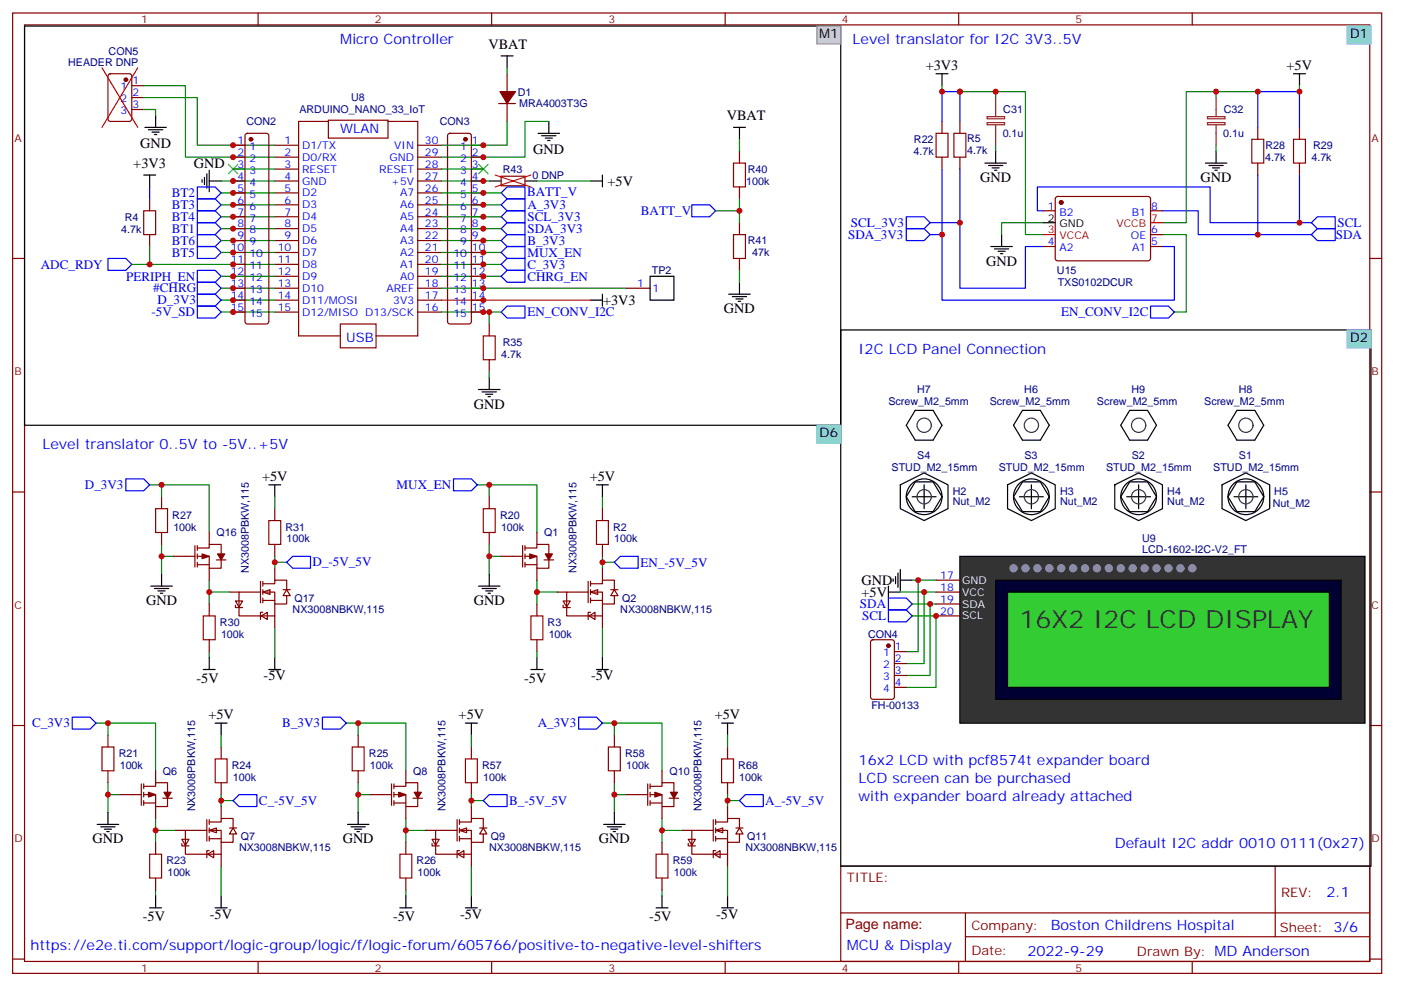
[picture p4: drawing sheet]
<svg xmlns="http://www.w3.org/2000/svg" width="415mm" height="292mm" viewBox="0 0 415 292" stroke-linecap="round" stroke-linejoin="round" font-family="sans-serif">
<g fill="none" stroke="#870000" stroke-width=".35">
<path d="M3.7 3.8h405.4v284.4h-405.4zM7.3 7.4h398.3v277.3h-398.3zM76.4 3.8v3.6M145.6 3.8v3.6M214.7 3.8v3.6M283.8 3.8v3.6M353 3.8v3.6M97.2 35.9h-8.8v63.5h12.4M97.2 35.6h17.7v5.3h-17.7zM114.9 35.9h8.8v63.5h-12.4M278.9 35.9v3.6M284.2 35.9v3.6"/>
<path d="M372.4 37.7v3.5M384.7 37.7v3.5M44.3 58.9v3.5M81.4 57.1h7M81.4 53.6h7M81.4 50.1h7M81.4 46.5h7M81.4 43h7M123.7 57.1h7M123.7 53.6h7M123.7 50.1h7M123.7 46.5h7"/>
<path d="M123.7 43h7M148.4 52.2h7v2.8h-7zM218.9 44.8v3.5M218.9 55.4v3.5M278.9 46.5v3.6M284.2 46.5v3.6M372.4 48.3v3.5M384.7 48.3v3.5M3.7 76.5h3.6M44.3 69.5v3.5M81.4 78.3h7M81.4 74.8h7"/>
<path d="M81.4 71.2h7M81.4 67.7h7M81.4 64.2h7M81.4 60.6h7M123.7 78.3h7M123.7 74.8h7M123.7 71.2h7M123.7 67.7h7M123.7 64.2h7M123.7 60.6h7M218.9 65.9v3.6M218.9 76.5v3.5"/>
<path d="M405.6 76.5h3.5M81.4 88.9h7M81.4 85.3h7M81.4 81.8h7M81.4 92.4h7M100.8 95.9h10.5v7.1h-10.5zM123.7 88.9h7M123.7 85.3h7M123.7 81.8h7M123.7 92.4h7M144.9 95.9v3.5M144.9 106.5v3.5"/>
<path d="M3.7 145.7h3.6M47.8 147.1v3.5M47.8 157.7v3.5M81.4 150.6v3.5M405.6 145.7h3.5M61.9 178.8v3.6M81.4 161.2v3.5M61.9 189.4v3.5M3.7 214.8h3.6M405.6 214.8h3.5M248.9 256.4h156.7v28.3h-156.7zM377.5 256.5l.1 20.8"/>
<path d="M249 270.3h156.4M285.8 277.3h119.6M285.8 270.3v14.1M3.7 284h3.6M76.4 284.7v3.5M145.6 284.7v3.5M214.7 284.7v3.5M283.8 284.7v3.5M353 284.7v3.5M405.6 284h3.5"/>
</g>
<g fill="none" stroke="#000" stroke-width=".35">
<path d="M7.3 7.7h241.6v118.2h-241.6zM148.4 16.5h3.5M150.1 16.5v3.6M159.3 39.5h6.4M162.5 35.9v3.6M217.2 37.7h3.5M218.9 37.7v3.5M277.1 21.8h3.6M278.9 21.8v3.6M383 21.8h3.5M384.7 21.8v3.6M42.5 51.8h3.6"/>
<path d="M44.3 51.8v3.6M59.8 53.2v.7M60.5 52.5v2.1M61.2 51.5v4.2M61.9 53.6h3.6M61.9 50.4v6.4M144.9 53.6h3.5M155.4 53.6h3.6M160.4 40.2h4.2M161.4 40.9h2.1M162.1 41.6h.7M174.8 53.6h3.6"/>
<path d="M178.4 51.8v3.6M174.8 88.9h3.6M178.4 87.1v3.5M215.8 87.1h6.3M216.8 87.8h4.3M217.9 88.5h2.1M218.6 89.2h.7M218.9 83.6v3.5M248.9 97.7h157v158.7h-157zM141.7 115.3h6.3M142.7 116h4.3M143.8 116.7h2.1"/>
<path d="M144.5 117.4h.7M144.9 111.8v3.5M79.6 143.5h3.5M81.4 143.5v3.6M44.7 173.5h6.3M45.7 174.2h4.3M46.8 174.9h2.1M47.5 175.6h.7M47.8 170v3.5M263 175.3h3.6M263 173.5v3.6M264.4 171.4v.7"/>
<path d="M265.1 170.7v2.1M265.9 169.7v4.2M266.6 171.8h3.5M266.6 168.6v6.3M60.2 198.2h3.5M61.9 194.7v3.5M79.6 198.2h3.5M81.4 194.7v3.5"/>
</g>
<g fill="none" stroke="#00f" stroke-width=".35">
<path d="M284.2 27.1h-5.3v8.8M372.4 27.1h12.3v10.6M44.3 55.4v3.5M148.4 57.1l1.7-1.7h5.3v3.5h-5.3zM32 76.5h5.3l1.7 1.8-1.7 1.7h-5.3zM204.8 60.6h5.3l1.8 1.8-1.8 1.8h-5.3zM388.3 65.9l1.7-1.7h5.3v3.5h-5.3zM388.3 69.5l1.7-1.8h5.3v3.5h-5.3zM58.4 90.6h5.3l1.8 1.8-1.8 1.8h-5.3zM58.4 83.6h5.3l1.8 1.7-1.8 1.8h-5.3zM148.4 92.4l1.7-1.8h5.3v3.6h-5.3zM263 177.1h5.3l1.8 1.7-1.8 1.8h-5.3z"/>
<path d="M263 180.6h5.3l1.8 1.8-1.8 1.7h-5.3z"/>
</g>
<path d="M277.1 39.5h3.6v7h-3.6zM282.4 39.5h3.6v7h-3.6zM217.2 48.3h3.5v7.1h-3.5zM370.6 41.2h3.6v7.1h-3.6zM383 41.2h3.5v7.1h-3.5zM42.5 62.4h3.6v7.1h-3.6zM217.2 69.5h3.5v7h-3.5zM143.1 99.4h3.5v7.1h-3.5zM46.1 150.6h3.5v7.1h-3.5zM79.6 154.1h3.5v7.1h-3.5zM60.2 182.4h3.5v7h-3.5z" fill="none" stroke="#a10000" stroke-width=".35"/>
<path d="M146.6 51.8l10.6 3.6M157.2 51.8l-10.6 3.6M130.7 88.9h44.1" fill="none" stroke="#f00" stroke-width=".35"/>
<g fill="none" stroke="#008700" stroke-width=".35">
<path d="M162.5 35.9h-7.1v10.6h-24.7M65.5 53.6h15.9M130.7 53.6h14.2M159 53.6h15.8M218.9 41.2v3.6M218.9 58.9v7M44.3 73v5.3h-5.3M130.7 71.2h17.7M130.7 78.3h17.7M130.7 74.8h17.7M211.9 62.4h7M65.5 85.3h15.9"/>
<path d="M65.5 92.4h15.9M65.5 88.9h15.9M130.7 92.4h17.7M218.9 80v3.6M144.9 110v1.8M44.3 143.5h17.6v14.2M81.4 147.1v3.5M47.8 161.2v3.5h3.6M47.8 164.7v5.3M61.9 171.8v7M81.4 164.7v3.5M81.4 166.5h3.5"/>
<path d="M266.6 175.3h10.5M270.1 171.8h7M270.1 178.8h7M61.9 192.9v1.8M81.4 185.9v8.8M270.1 182.4h7v21.1h-8.8"/>
</g>
<path d="M67.6 48.6l2.8 2.9M70.4 48.6l-2.8 2.9M141.7 48.6l2.8 2.9M144.5 48.6l-2.8 2.9" fill="none" stroke="#3c3" stroke-width=".35"/>
<path d="M284.2 164.7h119.9v49.4h-119.9z" fill="#333" stroke="#000" stroke-width=".35"/>
<path d="M277.1 171.8h7.1M277.1 175.3h7.1M277.1 178.8h7.1M277.1 182.4h7.1" fill="none" stroke="#870000" stroke-width=".35"/>
<path d="M294.8 171.8h102.3v35.2h-102.3z" fill="#003" stroke="#000" stroke-width=".35"/>
<path d="M298.3 175.3h95.3v28.2h-95.3z" fill="#3c3" stroke="#000" stroke-width=".35"/>
<g fill="#999" stroke="#999" stroke-width=".35">
<circle cx="300.1" cy="168.2" r="1.06"/>
<circle cx="303.6" cy="168.2" r="1.06"/>
<circle cx="307.1" cy="168.2" r="1.06"/>
<circle cx="310.7" cy="168.2" r="1.06"/>
<circle cx="314.2" cy="168.2" r="1.06"/>
<circle cx="317.7" cy="168.2" r="1.06"/>
<circle cx="321.2" cy="168.2" r="1.06"/>
<circle cx="324.8" cy="168.2" r="1.06"/>
<circle cx="349.5" cy="168.2" r="1.06"/>
<circle cx="345.9" cy="168.2" r="1.06"/>
<circle cx="342.4" cy="168.2" r="1.06"/>
<circle cx="338.9" cy="168.2" r="1.06"/>
<circle cx="335.4" cy="168.2" r="1.06"/>
<circle cx="331.8" cy="168.2" r="1.06"/>
<circle cx="353" cy="168.2" r="1.06"/>
<circle cx="328.3" cy="168.2" r="1.06"/>
</g>
<g fill="none" stroke="#008700" stroke-width=".35">
<path d="M42.5 28.9h15.9v14.1h23M42.5 25.4h12.4v21.1h26.5M42.5 32.4h3.6v1.8M150.1 35.9v7.1h-19.4M150.1 20.1v1.7M278.9 25.4v1.7M284.2 27.1h19.4v42.4h5.3M294.8 27.1v1.8M360 27.1v1.8M372.4 27.1h-21.2v38.8h-7M384.7 25.4v1.7M65.5 57.1h15.9"/>
<path d="M69 50.1h12.4M130.7 57.1h17.7M130.7 50.1h12.4M294.8 43v1.8M360 43v1.8M44.3 78.3h37.1M65.5 74.8h15.9M65.5 71.2h15.9M65.5 60.6h15.9M65.5 64.2h15.9M65.5 67.7h15.9M130.7 64.2h17.7"/>
<path d="M130.7 67.7h17.7M130.7 60.6h17.7M308.9 65.9h-12.4v3.6M344.2 69.5h7v22.9h-3.5M65.5 81.8h15.9M130.7 81.8h17.7M130.7 85.3h54.7M144.9 92.4v3.5M47.8 143.5v3.6M141.3 143.5h17.7v14.2M144.9 143.5v3.6M178.4 147.1v3.5"/>
<path d="M144.9 161.2v3.5h3.5M144.9 164.7v5.3M159 171.8v7M178.4 166.5h3.5M178.4 164.7v3.5M271.9 171.8v21.1h-3.6M273.6 175.3v21.2h-5.3M275.4 178.8v21.2h-7.1M159 192.9v1.8M178.4 185.9v8.8M28.4 214.1h17.7v14.1M32 214.1v3.5"/>
<path d="M65.5 217.6v3.6M102.5 214.1h17.7v14.1M106 214.1v3.5M139.6 217.6v3.6M178.4 214.1h17.6v14.1M181.9 214.1v3.5M215.4 217.6v3.6M32 231.7v3.6h3.5M32 235.3v5.3M65.5 235.3v3.5M65.5 237h3.5M106 231.7v3.6h3.6"/>
<path d="M106 235.3v5.3M139.6 237h3.5M139.6 235.3v3.5M181.9 231.7v3.6h3.5M181.9 235.3v5.3M215.4 237h3.5M215.4 235.3v3.5M46.1 245.9h6M46.1 242.3v7.1M65.5 256.4v8.9M120.2 245.9h6M120.2 242.3v7.1"/>
<path d="M139.6 256.4v8.9M196 245.9h6M196 242.3v7.1M215.4 256.4v8.9M46.1 263.5v1.8M120.2 263.5v1.8M196 263.5v1.8"/>
</g>
<g fill="none" stroke="#870000" stroke-width=".35">
<path d="M32.2 22l.5-.2h5.6l.7 .5v12.9l-.4 .7h-5.9l-.7-.4v-13zM39 25.4h3.5M39 28.9h3.5M39 32.4h3.5M72.8 39.7l.4-.2h5.7l.5 .2 .2 .5v55l-.2 .5-.5 .2h-5.7l-.5-.2-.2-.5v-55zM132.7 39.7l.5-.2h5.7l.5 .2 .2 .5v55l-.3 .5-.4 .2h-5.7l-.5-.2-.2-.5v-55zM147.7 30.7h4.9M150.1 21.8v5.3M150.1 30.7v5.2M69 43h3.5M69 46.5h3.5M69 50.1h3.5"/>
<path d="M69 53.6h3.5M69 57.1h3.5M139.6 43h3.5M139.6 46.5h3.5M139.6 50.1h3.5M139.6 53.6h3.5M139.6 57.1h3.5M69 60.6h3.5M69 64.2h3.5M69 67.7h3.5M69 71.2h3.5M69 74.8h3.5"/>
<path d="M69 78.3h3.5M139.6 60.6h3.5M139.6 64.2h3.5M139.6 67.7h3.5M139.6 71.2h3.5M139.6 74.8h3.5M139.6 78.3h3.5M69 81.8h3.5M69 85.3h3.5M69 88.9h3.5M69 92.4h3.5M139.6 81.8h3.5"/>
<path d="M139.6 85.3h3.5M139.6 88.9h3.5M139.6 92.4h3.5M185.4 85.3h7.1M144.9 147.1v3.5M144.9 157.7v3.5M178.4 150.6v3.5M159 178.8v3.6M178.4 161.2v3.5M159 189.4v3.5M258 189.6l.4-.2h5.7l.6 .4 .1 16.5-.5 .7h-5.9l-.6-.4-.1-16.5zM264.8 192.9h3.5"/>
<path d="M264.8 196.5h3.5M264.8 200h3.5M32 217.6v3.6M106 217.6v3.6M181.9 217.6v3.6M264.8 203.5h3.5M32 228.2v3.5M65.5 221.2v3.5M65.5 231.7v3.6M106 228.2v3.5M139.6 221.2v3.5M139.6 231.7v3.6"/>
<path d="M181.9 228.2v3.5M215.4 221.2v3.5M215.4 231.7v3.6M46.1 249.4v3.5M46.1 260v3.5M120.2 249.4v3.5M120.2 260v3.5M196 249.4v3.5M196 260v3.5"/>
</g>
<g fill="#870000" stroke="#870000" stroke-width=".35">
<path d="M148 27.1h4.6l-2.5 3.6z"/>
<circle cx="37.3" cy="23.6" r=".53"/>
<circle cx="74.3" cy="41.2" r=".53"/>
<circle cx="137.8" cy="41.2" r=".53"/>
<circle cx="263" cy="191.2" r=".53"/>
</g>
<g fill="none" stroke="#000" stroke-width=".35">
<path d="M42.9 37.7h6.3M44 38.4h4.2M45 39.1h2.1M45.7 39.8h.7M46.1 34.2v3.5M291.6 48.3h6.4M292.7 49h4.2M293.7 49.7h2.1M294.4 50.4h.7M294.8 44.8v3.5M356.9 48.3h6.3M357.9 49h4.3"/>
<path d="M359 49.7h2.1M359.7 50.4h.7M360 44.8v3.5M293.4 73h6.3M294.4 73.7h4.3M295.5 74.4h2.1M296.2 75.1h.7M296.5 69.5v3.5M192.5 81.8h7v7.1h-7zM271 121.5h5.3l2.6 4.4-2.6 4.4h-5.3l-2.7-4.4zM302.7 121.5h5.3l2.7 4.4-2.7 4.4h-5.3l-2.6-4.4zM334.5 121.5h5.3l2.6 4.4-2.6 4.4h-5.3l-2.7-4.4z"/>
<path d="M366.2 121.5h5.3l2.7 4.4-2.7 4.4h-5.3l-2.6-4.4zM176.6 143.5h3.5M178.4 143.5v3.6M266.6 143.5l7-3.5 7.1 3.5v7.1l-7.1 3.5-7-3.5zM270.1 147.1h7M271 142.7h5.3l2.6 4.4-2.6 4.4h-5.3l-2.7-4.4zM273.6 143.5v7.1M298.3 143.5l7.1-3.5 7 3.5v7.1l-7 3.5-7.1-3.5zM301.8 147.1h7.1M302.7 142.7h5.3l2.7 4.4-2.7 4.4h-5.3l-2.6-4.4zM305.4 143.5v7.1M330.1 143.5l7-3.5 7.1 3.5v7.1l-7.1 3.5-7-3.5z"/>
<path d="M333.6 147.1h7M334.5 142.7h5.3l2.6 4.4-2.6 4.4h-5.3l-2.7-4.4zM337.1 143.5v7.1M361.8 143.5l7.1-3.5 7 3.5v7.1l-7 3.5-7.1-3.5zM365.3 147.1h7.1M366.2 142.7h5.3l2.7 4.4-2.7 4.4h-5.3l-2.6-4.4zM368.9 143.5v7.1M141.7 173.5h6.3M142.7 174.2h4.3M143.8 174.9h2.1M144.5 175.6h.7M144.9 170v3.5"/>
<path d="M157.2 198.2h3.5M159 194.7v3.5M176.6 198.2h3.5M178.4 194.7v3.5M63.7 214.1h3.5M65.5 214.1v3.5M137.8 214.1h3.5M139.6 214.1v3.5M213.6 214.1h3.6M215.4 214.1v3.5M28.8 244.1h6.3M29.8 244.8h4.3"/>
<path d="M30.9 245.5h2.1M31.6 246.2h.7M32 240.6v3.5M102.9 244.1h6.3M103.9 244.8h4.3M105 245.5h2.1M105.7 246.2h.7M106 240.6v3.5M178.7 244.1h6.4M179.8 244.8h4.2M180.8 245.5h2.2M181.5 246.2h.7"/>
<path d="M181.9 240.6v3.5M44.3 268.8h3.5M46.1 265.3v3.5M63.7 268.8h3.5M65.5 265.3v3.5M118.4 268.8h3.5M120.2 265.3v3.5M137.8 268.8h3.5M139.6 265.3v3.5M194.2 268.8h3.6M196 265.3v3.5M213.6 268.8h3.6"/>
<path d="M215.4 265.3v3.5"/>
<circle cx="273.6" cy="147.1" r="5.3"/>
<circle cx="305.4" cy="147.1" r="5.3"/>
<circle cx="337.1" cy="147.1" r="5.3"/>
<circle cx="368.9" cy="147.1" r="5.3"/>
</g>
<g fill="none" stroke="#00f" stroke-width=".35">
<path d="M284.2 27.1v8.8M372.4 27.1v10.6M58.4 58.9h5.3l1.8 1.7-1.8 1.8h-5.3zM58.4 55.4h5.3l1.8 1.7-1.8 1.8h-5.3zM278.9 50.1v38.8h68.8v-15.9h-3.5M284.2 50.1v15.8M372.4 51.8v17.7M384.7 51.8v14.1M58.4 69.5h5.3l1.8 1.7-1.8 1.8h-5.3zM58.4 73h5.3l1.8 1.8-1.8 1.7h-5.3zM58.4 62.4h5.3l1.8 1.8-1.8 1.7h-5.3zM58.4 65.9h5.3l1.8 1.8-1.8 1.8h-5.3z"/>
<path d="M148.4 64.2l1.7-1.8h5.3v3.5h-5.3zM148.4 67.7l1.7-1.8h5.3v3.6h-5.3zM268.3 64.2h5.3l1.8 1.7-1.8 1.8h-5.3zM268.3 67.7h5.3l1.8 1.8-1.8 1.7h-5.3zM275.4 65.9h8.8v19.4h19.4v-12.3h5.3M275.4 69.5h3.5M308.9 62.4h-1.8v-7h51.2v10.5h30M344.2 62.4h10.6v7.1h33.5M58.4 80h5.3l1.8 1.8-1.8 1.8h-5.3zM148.4 81.8l1.7-1.8h5.3v3.6h-5.3zM340.6 90.6h5.3l1.8 1.8-1.8 1.8h-5.3z"/>
</g>
<path d="M30.2 20.1l10.6 17.6M40.8 20.1l-10.6 17.6" fill="none" stroke="#f00" stroke-width=".35"/>
<g fill="none" stroke="#333642" stroke-width=".35">
<circle cx="273.6" cy="125.9" r="2.12"/>
<circle cx="305.4" cy="125.9" r="2.12"/>
<circle cx="337.1" cy="125.9" r="2.12"/>
<circle cx="368.9" cy="125.9" r="2.12"/>
<circle cx="273.6" cy="147.1" r="2.12"/>
<circle cx="305.4" cy="147.1" r="2.12"/>
<circle cx="337.1" cy="147.1" r="2.12"/>
<circle cx="368.9" cy="147.1" r="2.12"/>
</g>
<path d="M292.2 36.3h5.2v.6h-5.2zM292.2 34.5h5.2v.7h-5.2zM294.8 28.9v5.6M294.8 37v6M357.5 36.3h5.2v.6h-5.2zM357.5 34.5h5.2v.7h-5.2zM360 28.9v5.6M360 37v6" fill="none" stroke="#8c2424" stroke-width=".35"/>
<path d="M143.1 150.6h3.5v7.1h-3.5zM176.6 154.1h3.5v7.1h-3.5zM157.2 182.4h3.5v7h-3.5zM30.2 221.2h3.5v7h-3.5zM63.7 224.7h3.5v7h-3.5zM104.3 221.2h3.5v7h-3.5zM137.8 224.7h3.5v7h-3.5zM180.1 221.2h3.6v7h-3.6zM213.6 224.7h3.6v7h-3.6zM44.3 252.9h3.5v7.1h-3.5zM118.4 252.9h3.5v7.1h-3.5zM194.2 252.9h3.6v7.1h-3.6z" fill="none" stroke="#a10000" stroke-width=".35"/>
<path d="M241.9 125.9h7v5.3h-7z" fill="#6cf" stroke="#6cf" stroke-width=".35"/>
<path d="M241.9 7.7h7v5.3h-7z" fill="#ccc" stroke="#999" stroke-width=".35"/>
<g fill="#6cf" stroke="#6cf" stroke-width=".35">
<path d="M398.9 7.7h7v5.3h-7z"/>
<path d="M398.9 97.7h7v5.3h-7z"/>
</g>
<g fill="#870000" stroke="#870000" stroke-width=".35">
<path d="M59.8 164l2.1 .7-2.1 .7z"/>
<path d="M64.4 164h2.1l-1 1.8z"/>
</g>
<path d="M61.9 157.7v3.5M51.4 164.7h6.3M57.7 161.5v6.4M58.4 162.2h3.5v-1h3.6v2.8M58.4 164.7h3.5v3.5h3.6v-2.4M58.4 167.2h3.5M58.4 161.5v1.4M58.4 164v1.4M58.4 166.5v1.4M61.9 168.2v3.6M64.1 165.8h2.8" fill="none" stroke="#870000" stroke-width=".35"/>
<path d="M77.8 175.3l2.1-.7v1.4z" fill="#fff" stroke="#870000" stroke-width=".35"/>
<g fill="none" stroke="#870000" stroke-width=".35">
<path d="M159 157.7v3.5M67.9 175.3h2.9M69.7 177.9h2.1l-1 1.8zM69.7 179.2v.7h2.1M77.1 175.3h-6.3v7.1h10.6M77.1 172.1v6.4M77.8 172.8h3.6v-1h3.5v2.8M77.8 175.3h3.6v3.5h3.5v-2.4M77.8 177.8h3.6M77.8 172.1v1.4M77.8 174.6v1.4M77.8 177.1v1.4"/>
<path d="M81.4 168.2v3.6M81.4 178.8v7.1M83.8 174.6h2.1M84.9 174.6l1 1.8h-2.1zM148.4 164.7h6.3M154.7 161.5v6.4M155.4 162.2h3.6v-1h3.5v2.8M155.4 164.7h3.6v3.5h3.5v-2.4M155.4 167.2h3.6M155.4 161.5v1.4M155.4 164v1.4M155.4 166.5v1.4"/>
<path d="M159 168.2v3.6M161.1 165.8h2.8M77.4 182.4l1.7-1.1v2.1zM77.8 181.3h-.7v2.1"/>
</g>
<path d="M61.9 175.3h6" fill="none" stroke="#008700" stroke-width=".35"/>
<g fill="#870000" stroke="#870000" stroke-width=".35">
<path d="M156.8 164l2.2 .7-2.2 .7z"/>
<path d="M161.4 164h2.1l-1 1.8z"/>
</g>
<path d="M174.8 175.3l2.2-.7v1.4z" fill="#fff" stroke="#870000" stroke-width=".35"/>
<g fill="none" stroke="#870000" stroke-width=".35">
<path d="M165 175.3h2.8M166.7 177.9h2.1l-1 1.8zM166.7 179.2v.7h2.1M174.1 175.3h-6.3v7.1h10.6M174.1 172.1v6.4M174.8 172.8h3.6v-1h3.5v2.8M174.8 175.3h3.6v3.5h3.5v-2.4M174.8 177.8h3.6M174.8 172.1v1.4M174.8 174.6v1.4M174.8 177.1v1.4M178.4 168.2v3.6"/>
<path d="M178.4 178.8v7.1M180.8 174.6h2.2M181.9 174.6l1.1 1.8h-2.2zM174.4 182.4l1.8-1.1v2.1zM174.8 181.3h-.7v2.1M35.5 235.3h6.3M41.8 232.1v6.3M42.5 232.8h3.6v-1.1h3.5v2.9M42.5 235.3h3.6v3.5h3.5v-2.5M42.5 237.7h3.6M42.5 232.1v1.4M42.5 234.6v1.4"/>
<path d="M42.5 237v1.4M46.1 228.2v3.5M46.1 238.8v3.5M48.2 236.3h2.8"/>
</g>
<g fill="#870000" stroke="#870000" stroke-width=".35">
<path d="M44 234.6l2.1 .7-2.1 .7z"/>
<path d="M48.5 234.6h2.2l-1.1 1.7z"/>
</g>
<path d="M61.9 245.9l2.2-.8v1.5z" fill="#fff" stroke="#870000" stroke-width=".35"/>
<g fill="none" stroke="#870000" stroke-width=".35">
<path d="M65.5 238.8v3.5M109.6 235.3h6.3M115.9 232.1v6.3M116.6 232.8h3.6v-1.1h3.5v2.9M116.6 235.3h3.6v3.5h3.5v-2.5M116.6 237.7h3.6M116.6 232.1v1.4M116.6 234.6v1.4M116.6 237v1.4M120.2 228.2v3.5M120.2 238.8v3.5M122.3 236.3h2.8"/>
<path d="M52.1 245.9h2.8M53.8 248.5h2.2l-1.1 1.8zM53.8 249.7v.7h2.2M61.2 245.9h-6.3v7h10.6M61.2 242.7v6.3M61.5 252.9l1.8-1.1v2.2zM61.9 243.4h3.6v-1.1h3.5v2.8M61.9 245.9h3.6v3.5h3.5v-2.5M61.9 251.8h-.7v2.2M61.9 248.3h3.6M61.9 242.7v1.4M61.9 245.1v1.5"/>
<path d="M61.9 247.6v1.4M65.5 249.4v7M67.9 245.1h2.2M69 245.1l1.1 1.8h-2.2z"/>
</g>
<g fill="#870000" stroke="#870000" stroke-width=".35">
<path d="M118 234.6l2.2 .7-2.2 .7z"/>
<path d="M122.6 234.6h2.1l-1 1.7z"/>
</g>
<path d="M136 245.9l2.1-.8v1.5z" fill="#fff" stroke="#870000" stroke-width=".35"/>
<g fill="none" stroke="#870000" stroke-width=".35">
<path d="M139.6 238.8v3.5M185.4 235.3h6.4M191.8 232.1v6.3M192.5 232.8h3.5v-1.1h3.5v2.9M192.5 235.3h3.5v3.5h3.5v-2.5M192.5 237.7h3.5M192.5 232.1v1.4M192.5 234.6v1.4M192.5 237v1.4M196 228.2v3.5M196 238.8v3.5M198.1 236.3h2.8"/>
<path d="M126.2 245.9h2.8M127.9 248.5h2.1l-1 1.8zM127.9 249.7v.7h2.1M135.3 245.9h-6.3v7h10.6M135.3 242.7v6.3M135.6 252.9l1.8-1.1v2.2zM136 243.4h3.6v-1.1h3.5v2.8M136 245.9h3.6v3.5h3.5v-2.5M136 251.8h-.7v2.2M136 248.3h3.6M136 242.7v1.4M136 245.1v1.5"/>
<path d="M136 247.6v1.4M139.6 249.4v7M142 245.1h2.1M143.1 245.1l1 1.8h-2.1z"/>
</g>
<g fill="#870000" stroke="#870000" stroke-width=".35">
<path d="M193.9 234.6l2.1 .7-2.1 .7z"/>
<path d="M198.5 234.6h2.1l-1.1 1.7z"/>
</g>
<path d="M211.9 245.9l2.1-.8v1.5z" fill="#fff" stroke="#870000" stroke-width=".35"/>
<g fill="none" stroke="#870000" stroke-width=".35">
<path d="M312.7 58.4l.4-.2h27.1l.4 .7v17.9l-.7 .4h-27l-.5-.7v-17.6zM308.9 62.4h3.5M308.9 73h3.5M340.6 62.4h3.6M340.6 73h3.6M340.6 69.5h3.6M215.4 238.8v3.5M202 245.9h2.8M203.8 248.5h2.1l-1.1 1.8zM203.8 249.7v.7h2.1M211.2 245.9h-6.4v7h10.6M211.2 242.7v6.3"/>
<path d="M211.4 252.9l1.8-1.1v2.2zM211.9 243.4h3.5v-1.1h3.5v2.8M211.9 245.9h3.5v3.5h3.5v-2.5M211.9 251.8h-.7v2.2M211.9 248.3h3.5M211.9 242.7v1.4M211.9 245.1v1.5M211.9 247.6v1.4M215.4 249.4v7M217.9 245.1h2.1M218.9 245.1l1.1 1.8h-2.1z"/>
</g>
<path d="M159 175.3h6" fill="none" stroke="#008700" stroke-width=".35"/>
<circle cx="314.2" cy="59.9" r=".53" fill="#870000" stroke="#870000" stroke-width=".35"/>
<path d="M308.9 65.9h3.5" fill="none" stroke="#000" stroke-width=".35"/>
<path d="M308.9 69.5h3.5M340.6 65.9h3.6" fill="none" stroke="#f00" stroke-width=".35"/>
<g fill="none" stroke="#00f" stroke-width=".35">
<path d="M148.4 60.6l1.7-1.7h5.3v3.5h-5.3zM148.4 78.3l1.7-1.8h5.3v3.5h-5.3zM148.4 71.2l1.7-1.7h5.3v3.5h-5.3zM148.4 74.8l1.7-1.8h5.3v3.5h-5.3zM58.4 87.1h5.3l1.8 1.8-1.8 1.7h-5.3zM37.3 141.8h5.2l1.8 1.7-1.8 1.8h-5.2zM134.3 141.8h5.3l1.7 1.7-1.7 1.8h-5.3zM86.6 164.7h5.3v3.5h-5.3l-1.7-1.7zM181.9 166.5l1.8-1.8h5.2v3.5h-5.2zM21.4 212.3h5.3l1.7 1.8-1.7 1.8h-5.3zM95.5 212.3h5.3l1.7 1.8-1.7 1.8h-5.3zM171.3 212.3h5.3l1.8 1.8-1.8 1.8h-5.3z"/>
<path d="M69 237l1.8-1.7h5.3v3.5h-5.3zM143.1 237l1.8-1.7h5.2v3.5h-5.2zM218.9 237l1.8-1.7h5.3v3.5h-5.3z"/>
</g>
<g fill="#c00">
<circle cx="218.9" cy="62.4" r=".88"/>
<circle cx="81.4" cy="166.5" r=".88"/>
<circle cx="271.9" cy="171.8" r=".88"/>
<circle cx="273.6" cy="175.3" r=".88"/>
<circle cx="275.4" cy="178.8" r=".88"/>
<circle cx="277.1" cy="182.4" r=".88"/>
<circle cx="144.9" cy="92.4" r=".88"/>
<circle cx="44.3" cy="78.3" r=".88"/>
<circle cx="143.1" cy="46.5" r=".88"/>
<circle cx="143.1" cy="53.6" r=".88"/>
<circle cx="143.1" cy="60.6" r=".88"/>
<circle cx="143.1" cy="64.2" r=".88"/>
<circle cx="143.1" cy="67.7" r=".88"/>
<circle cx="143.1" cy="71.2" r=".88"/>
<circle cx="143.1" cy="74.8" r=".88"/>
<circle cx="143.1" cy="78.3" r=".88"/>
<circle cx="143.1" cy="81.8" r=".88"/>
<circle cx="143.1" cy="88.9" r=".88"/>
<circle cx="143.1" cy="92.4" r=".88"/>
<circle cx="69" cy="43" r=".88"/>
<circle cx="69" cy="46.5" r=".88"/>
<circle cx="69" cy="53.6" r=".88"/>
<circle cx="69" cy="57.1" r=".88"/>
<circle cx="69" cy="60.6" r=".88"/>
<circle cx="69" cy="64.2" r=".88"/>
<circle cx="69" cy="67.7" r=".88"/>
<circle cx="69" cy="71.2" r=".88"/>
<circle cx="69" cy="74.8" r=".88"/>
<circle cx="69" cy="78.3" r=".88"/>
<circle cx="69" cy="85.3" r=".88"/>
<circle cx="69" cy="88.9" r=".88"/>
<circle cx="69" cy="92.4" r=".88"/>
<circle cx="143.1" cy="57.1" r=".88"/>
<circle cx="47.8" cy="164.7" r=".88"/>
<circle cx="47.8" cy="143.5" r=".88"/>
<circle cx="144.9" cy="143.5" r=".88"/>
<circle cx="144.9" cy="164.7" r=".88"/>
<circle cx="178.4" cy="166.5" r=".88"/>
<circle cx="46.1" cy="245.9" r=".88"/>
<circle cx="65.5" cy="237" r=".88"/>
<circle cx="32" cy="235.3" r=".88"/>
<circle cx="32" cy="214.1" r=".88"/>
<circle cx="120.2" cy="245.9" r=".88"/>
<circle cx="139.6" cy="237" r=".88"/>
<circle cx="106" cy="235.3" r=".88"/>
<circle cx="106" cy="214.1" r=".88"/>
<circle cx="196" cy="245.9" r=".88"/>
<circle cx="215.4" cy="237" r=".88"/>
<circle cx="181.9" cy="235.3" r=".88"/>
<circle cx="181.9" cy="214.1" r=".88"/>
<circle cx="372.4" cy="27.1" r=".88"/>
<circle cx="143.1" cy="85.3" r=".88"/>
<circle cx="69" cy="81.8" r=".88"/>
<circle cx="284.2" cy="27.1" r=".88"/>
<circle cx="294.8" cy="27.1" r=".88"/>
<circle cx="360" cy="27.1" r=".88"/>
<circle cx="384.7" cy="27.1" r=".88"/>
<circle cx="143.1" cy="43" r=".88"/>
<circle cx="61.9" cy="175.3" r=".88"/>
<circle cx="159" cy="175.3" r=".88"/>
<circle cx="284.2" cy="65.9" r=".88"/>
<circle cx="384.7" cy="65.9" r=".88"/>
<circle cx="372.4" cy="69.5" r=".88"/>
<circle cx="278.9" cy="27.1" r=".88"/>
<circle cx="278.9" cy="69.5" r=".88"/>
</g>
<text font-size="7.4" fill="#333" x="301.8" y="185.9">16X2 I2C LCD DISPLAY</text>
<g font-size="4.2" fill="#00f">
<text x="100.8" y="13">Micro Controller</text>
<text x="252.4" y="13">Level translator for I2C 3V3..5V</text>
<text x="254.2" y="104.7">I2C LCD Panel Connection</text>
<text x="12.6" y="133">Level translator 0..5V to -5V..+5V</text>
<text x="254.2" y="226.4">16x2 LCD with pcf8574t expander board</text>
<text x="254.2" y="231.7">LCD screen can be purchased</text>
<text x="254.2" y="237">with expander board already attached</text>
<text x="330.1" y="251.1">Default I2C addr 0010 0111(0x27)</text>
<text x="392.7" y="265.7">2.1</text>
<text x="311.1" y="275.3">Boston Childrens Hospital</text>
<text x="9" y="281.1">https://e2e.ti.com/support/logic-group/logic/f/logic-forum/605766/positive-to-negative-level-shifters</text>
<text x="250.7" y="281.1">MCU &amp; Display</text>
<text x="304.2" y="283.1">2022-9-29</text>
</g>
<g font-size="4.2">
<text x="144.6" y="14.4">VBAT</text>
<text x="274.1" y="20.8">+3V3</text>
<text x="380.9" y="20.8">+5V</text>
<text x="215.2" y="35.6">VBAT</text>
<text x="41.5" y="43.8">GND</text>
<text x="157.9" y="45.5">GND</text>
<text x="39.5" y="49.7">+3V3</text>
<text x="57.4" y="49.7">GND</text>
<text x="290.2" y="53.9">GND</text>
<text x="355.5" y="53.9">GND</text>
<text x="179.9" y="55">+5V</text>
<text x="292" y="78.6">GND</text>
<text x="178.5" y="90.3">+3V3</text>
<text x="214.3" y="92.7">GND</text>
<text x="140.3" y="121">GND</text>
<text x="77.6" y="142.4">+5V</text>
<text x="174.6" y="142.4">+5V</text>
<text x="255.1" y="173.2">GND</text>
<text x="43.3" y="179.2">GND</text>
<text x="140.3" y="179.2">GND</text>
<text x="255.1" y="176.7">+5V</text>
<text x="58.2" y="202.2">-5V</text>
<text x="78.1" y="201.4">-5V</text>
<text x="155.2" y="202.2">-5V</text>
<text x="175" y="201.4">-5V</text>
<text x="61.7" y="212.9">+5V</text>
<text x="135.8" y="212.9">+5V</text>
<text x="211.6" y="212.9">+5V</text>
<text x="27.4" y="249.7">GND</text>
<text x="101.5" y="249.7">GND</text>
<text x="177.3" y="249.7">GND</text>
<text x="42.3" y="272.7">-5V</text>
<text x="62.1" y="272">-5V</text>
<text x="116.4" y="272.7">-5V</text>
<text x="136.2" y="272">-5V</text>
<text x="192.2" y="272.7">-5V</text>
<text x="212.1" y="272">-5V</text>
</g>
<text font-size="4.2" fill="#900" x="250.3" y="275.1">Page name:</text>
<g font-size="3.9">
<text x="242.5" y="11.3">M1</text>
<text x="399.7" y="11.3">D1</text>
<text x="399.7" y="101.2">D2</text>
<text x="242.7" y="129.4">D6</text>
</g>
<g font-size="3.9" fill="#00f">
<text x="100.8" y="39.5">WLAN</text>
<text x="50.8" y="58.4">BT2</text>
<text x="156.1" y="58.2">BATT_V</text>
<text x="50.8" y="65.4">BT4</text>
<text x="50.8" y="61.9">BT3</text>
<text x="156.1" y="65.4">SCL_3V3</text>
<text x="156.2" y="61.9">A_3V3</text>
<text x="189.8" y="63.6">BATT_V</text>
<text x="50.8" y="69">BT1</text>
<text x="156.1" y="69">SDA_3V3</text>
<text x="251.1" y="70.7">SDA_3V3</text>
<text x="251.9" y="67.2">SCL_3V3</text>
<text x="395.5" y="70.8">SDA</text>
<text x="396" y="67.1">SCL</text>
<text x="50.8" y="72.5">BT6</text>
<text x="50.8" y="76">BT5</text>
<text x="156.1" y="76">MUX_EN</text>
<text x="156.2" y="72.5">B_3V3</text>
<text x="12.1" y="79.6">ADC_RDY</text>
<text x="37.3" y="83.1">PERIPH_EN</text>
<text x="156.1" y="83.1">CHRG_EN</text>
<text x="156.2" y="79.5">C_3V3</text>
<text x="45.4" y="86.6">#CHRG</text>
<text x="44.8" y="93.7">-5V_SD</text>
<text x="46.6" y="90.1">D_3V3</text>
<text x="156.1" y="93.7">EN_CONV_I2C</text>
<text x="314.2" y="93.6">EN_CONV_I2C</text>
<text x="102.5" y="101.2">USB</text>
<text x="25.1" y="144.8">D_3V3</text>
<text x="117.4" y="144.8">MUX_EN</text>
<text x="92.5" y="167.7">D_-5V_5V</text>
<text x="189.7" y="167.7">EN_-5V_5V</text>
<text x="254.6" y="180">SDA</text>
<text x="255.3" y="183.6">SCL</text>
<text x="9.5" y="215.4">C_3V3</text>
<text x="83.6" y="215.4">B_3V3</text>
<text x="159.2" y="215.3">A_3V3</text>
<text x="76.7" y="238.2">C_-5V_5V</text>
<text x="150.7" y="238.2">B_-5V_5V</text>
<text x="226.6" y="238.3">A_-5V_5V</text>
</g>
<g font-size="3.9" fill="#800">
<text x="250.7" y="261">TITLE:</text>
<text x="379.3" y="265.7">REV:</text>
<text x="287.6" y="275.2">Company:</text>
<text x="379" y="275.8">Sheet: 3/6</text>
<text x="287.6" y="282.9">Date:</text>
<text x="336.6" y="283">Drawn By: MD Anderson</text>
</g>
<g font-size="3.2" fill="#800">
<text x="41.8" y="6.8">1</text>
<text x="111" y="6.8">2</text>
<text x="180.1" y="6.8">3</text>
<text x="249.3" y="6.8">4</text>
<text x="318.4" y="6.8">5</text>
<text x="4.3" y="41.9">A</text>
<text x="406.1" y="41.9">A</text>
<text x="4.3" y="111.1">B</text>
<text x="406.1" y="111.1">B</text>
<text x="4.3" y="180.2">C</text>
<text x="406.1" y="180.2">C</text>
<text x="4.3" y="249.4">D</text>
<text x="406.1" y="249.4">D</text>
<text x="41.8" y="287.7">1</text>
<text x="111" y="287.7">2</text>
<text x="180.1" y="287.7">3</text>
<text x="249.3" y="287.7">4</text>
<text x="318.4" y="287.7">5</text>
</g>
<g font-size="3.2" fill="#000080">
<text x="32.2" y="16.3">CON5</text>
<text x="20.2" y="19.4">HEADER DNP</text>
<text x="153.3" y="28.3">D1</text>
<text x="88.6" y="33.6">ARDUINO_NANO_33_IoT</text>
<text x="103.9" y="30">U8</text>
<text x="153.7" y="31.8">MRA4003T3G</text>
<text x="297.1" y="33.5">C31</text>
<text x="362.3" y="33.5">C32</text>
<text x="73" y="37.1">CON2</text>
<text x="130.2" y="37.1">CON3</text>
<text x="296.9" y="40.6">0.1u</text>
<text x="362.1" y="40.6">0.1u</text>
<text x="270.5" y="45.9">4.7k</text>
<text x="270.6" y="42.4">R22</text>
<text x="286.3" y="42">R5</text>
<text x="286.4" y="45.6">4.7k</text>
<text x="374.6" y="47.6">4.7k</text>
<text x="374.7" y="44.1">R28</text>
<text x="388.3" y="47.7">4.7k</text>
<text x="388.8" y="44.2">R29</text>
<text x="148.9" y="51.2">R43</text>
<text x="157.6" y="52.9">0 DNP</text>
<text x="221.4" y="51.2">R40</text>
<text x="220.9" y="54.7">100k</text>
<text x="36.9" y="65.3">R4</text>
<text x="35.9" y="68.9">4.7k</text>
<text x="221.4" y="72.4">R41</text>
<text x="222.7" y="75.9">47k</text>
<text x="193" y="81.2">TP2</text>
<text x="312.9" y="81.2">U15</text>
<text x="313.1" y="84.7">TXS0102DCUR</text>
<text x="148.4" y="105.9">4.7k</text>
<text x="148.9" y="102.4">R35</text>
<text x="271.5" y="116.5">H7</text>
<text x="303.3" y="116.5">H6</text>
<text x="324.8" y="119.9">Screw_M2_5mm</text>
<text x="335" y="116.5">H9</text>
<text x="356.5" y="119.9">Screw_M2_5mm</text>
<text x="366.8" y="116.5">H8</text>
<text x="263" y="120">Screw_M2_5mm</text>
<text x="293" y="120">Screw_M2_5mm</text>
<text x="271.6" y="136">S4</text>
<text x="303.3" y="136">S3</text>
<text x="335.1" y="136">S2</text>
<text x="366.8" y="136">S1</text>
<text x="264" y="139.4">STUD_M2_15mm</text>
<text x="295.7" y="139.4">STUD_M2_15mm</text>
<text x="327.5" y="139.4">STUD_M2_15mm</text>
<text x="359.2" y="139.4">STUD_M2_15mm</text>
<text x="282.1" y="149.6">Nut_M2</text>
<text x="282.1" y="146.5">H2</text>
<text x="313.8" y="149.6">Nut_M2</text>
<text x="313.8" y="146.5">H3</text>
<text x="345.6" y="149.6">Nut_M2</text>
<text x="345.6" y="146.5">H4</text>
<text x="376.8" y="150">Nut_M2</text>
<text x="377.3" y="146.5">H5</text>
<text x="51" y="153.5">R27</text>
<text x="148" y="153.5">R20</text>
<text x="51.3" y="157.1">100k</text>
<text x="64.1" y="158.8">Q16</text>
<text x="84.5" y="157.1">R31</text>
<text x="84.8" y="160.6">100k</text>
<text x="148.3" y="157.1">100k</text>
<text x="161.1" y="158.8">Q1</text>
<text x="181.6" y="157.1">R2</text>
<text x="181.8" y="160.6">100k</text>
<text x="338.2" y="160.5">U9</text>
<text x="338.2" y="163.7">LCD-1602-I2C-V2_FT</text>
<text x="73.6" y="169.7" transform="rotate(-90 73.6 169.7)">NX3008PBKW,115</text>
<text x="170.7" y="169.7" transform="rotate(-90 170.7 169.7)">NX3008PBKW,115</text>
<text x="87.1" y="178.2">Q17</text>
<text x="184.2" y="178.2">Q2</text>
<text x="65.1" y="185.3">R30</text>
<text x="86.6" y="181.4">NX3008NBKW,115</text>
<text x="162.1" y="185.3">R3</text>
<text x="183.7" y="181.4">NX3008NBKW,115</text>
<text x="65.4" y="188.8">100k</text>
<text x="162.4" y="188.8">100k</text>
<text x="257" y="188.8">CON4</text>
<text x="258" y="210">FH-00133</text>
<text x="35.1" y="224.1">R21</text>
<text x="35.4" y="227.6">100k</text>
<text x="68.7" y="227.6">R24</text>
<text x="109.2" y="224.1">R25</text>
<text x="109.5" y="227.6">100k</text>
<text x="142.7" y="227.6">R57</text>
<text x="185.1" y="224.1">R58</text>
<text x="185.4" y="227.6">100k</text>
<text x="218.6" y="227.6">R68</text>
<text x="48.3" y="229.3">Q6</text>
<text x="69" y="231.2">100k</text>
<text x="122.3" y="229.3">Q8</text>
<text x="143" y="231.2">100k</text>
<text x="198.2" y="229.3">Q10</text>
<text x="218.9" y="231.2">100k</text>
<text x="57.8" y="240.2" transform="rotate(-90 57.8 240.2)">NX3008PBKW,115</text>
<text x="131.9" y="240.2" transform="rotate(-90 131.9 240.2)">NX3008PBKW,115</text>
<text x="207.7" y="240.2" transform="rotate(-90 207.7 240.2)">NX3008PBKW,115</text>
<text x="70.8" y="252">NX3008NBKW,115</text>
<text x="71.3" y="248.7">Q7</text>
<text x="144.9" y="252">NX3008NBKW,115</text>
<text x="145.4" y="248.7">Q9</text>
<text x="220.7" y="252">NX3008NBKW,115</text>
<text x="221.2" y="248.7">Q11</text>
<text x="49.3" y="255.8">R23</text>
<text x="123.3" y="255.8">R26</text>
<text x="199.2" y="255.8">R59</text>
<text x="49.6" y="259.4">100k</text>
<text x="123.6" y="259.4">100k</text>
<text x="199.5" y="259.4">100k</text>
</g>
<g font-size="3.2" fill="#00f">
<text x="35.7" y="26.8">1</text>
<text x="39.2" y="25">1</text>
<text x="39.2" y="28.5">2</text>
<text x="35.7" y="30.3">2</text>
<text x="35.7" y="33.8">3</text>
<text x="39.2" y="32.1">3</text>
<text x="70.3" y="42.7">1</text>
<text x="70.3" y="46.2">2</text>
<text x="73.8" y="44.4">1</text>
<text x="73.8" y="47.9">2</text>
<text x="84.3" y="46.2">2</text>
<text x="84.3" y="42.7">1</text>
<text x="89.5" y="47.6">D0/RX</text>
<text x="89.5" y="44.1">D1/TX</text>
<text x="115.3" y="47.6">GND</text>
<text x="116.7" y="44.1">VIN</text>
<text x="125.8" y="42.7">30</text>
<text x="125.8" y="46.2">29</text>
<text x="136.2" y="44.4">1</text>
<text x="136.2" y="47.9">2</text>
<text x="139.7" y="42.7">1</text>
<text x="139.7" y="46.2">2</text>
<text x="70.3" y="49.7">3</text>
<text x="70.3" y="53.2">4</text>
<text x="73.8" y="51.5">3</text>
<text x="84.3" y="53.2">4</text>
<text x="84.3" y="49.7">3</text>
<text x="89.5" y="51.1">RESET</text>
<text x="112.3" y="51.1">RESET</text>
<text x="125.8" y="49.7">28</text>
<text x="125.8" y="53.2">27</text>
<text x="136.2" y="51.5">3</text>
<text x="139.7" y="49.7">3</text>
<text x="139.7" y="53.2">4</text>
<text x="70.3" y="56.8">5</text>
<text x="73.8" y="55">4</text>
<text x="73.8" y="58.5">5</text>
<text x="84.3" y="56.8">5</text>
<text x="89.5" y="58.2">D2</text>
<text x="89.5" y="54.6">GND</text>
<text x="115.8" y="54.6">+5V</text>
<text x="118.4" y="58.2">A7</text>
<text x="125.8" y="56.8">26</text>
<text x="136.2" y="55">4</text>
<text x="136.2" y="58.5">5</text>
<text x="139.7" y="56.8">5</text>
<text x="70.3" y="60.3">6</text>
<text x="70.3" y="63.8">7</text>
<text x="73.8" y="62.1">6</text>
<text x="73.8" y="65.6">7</text>
<text x="84.3" y="63.8">7</text>
<text x="84.3" y="60.3">6</text>
<text x="89.5" y="65.2">D4</text>
<text x="89.5" y="61.7">D3</text>
<text x="118.4" y="61.7">A6</text>
<text x="118.4" y="65.2">A5</text>
<text x="125.8" y="60.3">25</text>
<text x="125.8" y="63.8">24</text>
<text x="136.2" y="62.1">6</text>
<text x="136.2" y="65.6">7</text>
<text x="139.7" y="60.3">6</text>
<text x="139.7" y="63.8">7</text>
<text x="310.2" y="62.1">1</text>
<text x="313.7" y="63.8">B2</text>
<text x="335.1" y="63.8">B1</text>
<text x="340.8" y="62.1">8</text>
<text x="70.3" y="67.3">8</text>
<text x="70.3" y="70.9">9</text>
<text x="73.8" y="69.1">8</text>
<text x="84.3" y="70.9">9</text>
<text x="84.3" y="67.3">8</text>
<text x="89.5" y="68.8">D5</text>
<text x="118.4" y="68.8">A4</text>
<text x="125.8" y="67.3">23</text>
<text x="125.8" y="70.9">22</text>
<text x="136.2" y="69.1">8</text>
<text x="139.7" y="67.3">8</text>
<text x="139.7" y="70.9">9</text>
<text x="334.8" y="70.9">OE</text>
<text x="340.8" y="69.1">6</text>
<text x="68.3" y="74.4">10</text>
<text x="68.3" y="77.9">11</text>
<text x="73.8" y="72.6">9</text>
<text x="73.8" y="76.2">10</text>
<text x="82.3" y="77.9">11</text>
<text x="82.3" y="74.4">10</text>
<text x="89.5" y="75.8">D7</text>
<text x="89.5" y="72.3">D6</text>
<text x="118.4" y="72.3">A3</text>
<text x="118.4" y="75.8">A2</text>
<text x="125.8" y="74.4">21</text>
<text x="125.8" y="77.9">20</text>
<text x="134.2" y="76.2">10</text>
<text x="136.2" y="72.6">9</text>
<text x="139.7" y="74.4">10</text>
<text x="139.7" y="77.9">11</text>
<text x="310.2" y="72.6">4</text>
<text x="313.7" y="74.4">A2</text>
<text x="335.2" y="74.4">A1</text>
<text x="340.8" y="72.6">5</text>
<text x="68.3" y="81.5">12</text>
<text x="73.8" y="79.7">11</text>
<text x="73.8" y="83.2">12</text>
<text x="82.3" y="81.5">12</text>
<text x="89.5" y="82.9">D9</text>
<text x="89.5" y="79.3">D8</text>
<text x="118.4" y="79.3">A1</text>
<text x="118.4" y="82.9">A0</text>
<text x="125.8" y="81.5">19</text>
<text x="134.2" y="79.7">11</text>
<text x="134.2" y="83.2">12</text>
<text x="139.7" y="81.5">12</text>
<text x="68.3" y="85">13</text>
<text x="68.3" y="88.5">14</text>
<text x="73.8" y="86.7">13</text>
<text x="82.3" y="88.5">14</text>
<text x="82.3" y="85">13</text>
<text x="89.5" y="89.9">D11/MOSI</text>
<text x="89.5" y="86.4">D10</text>
<text x="114.4" y="86.4">AREF</text>
<text x="116.4" y="89.9">3V3</text>
<text x="125.8" y="85">18</text>
<text x="125.8" y="88.5">17</text>
<text x="134.2" y="86.7">13</text>
<text x="139.7" y="85">13</text>
<text x="139.7" y="88.5">14</text>
<text x="188.7" y="85">1</text>
<text x="193.2" y="86.4">1</text>
<text x="68.3" y="92">15</text>
<text x="73.8" y="90.3">14</text>
<text x="73.8" y="93.8">15</text>
<text x="82.3" y="92">15</text>
<text x="89.5" y="93.5">D12/MISO D13/SCK</text>
<text x="125.8" y="92">16</text>
<text x="134.2" y="90.3">14</text>
<text x="134.2" y="93.8">15</text>
<text x="139.7" y="92">15</text>
<text x="278.4" y="171.4">17</text>
<text x="278.4" y="174.9">18</text>
<text x="278.4" y="178.5">19</text>
<text x="278.4" y="182">20</text>
<text x="261.5" y="194.3">1</text>
<text x="261.5" y="197.9">2</text>
<text x="265" y="192.6">1</text>
<text x="265" y="196.1">2</text>
<text x="261.5" y="201.4">3</text>
<text x="265" y="199.6">3</text>
<text x="265" y="203.2">4</text>
<text x="261.5" y="204.9">4</text>
</g>
<g font-size="3.2">
<text x="310.2" y="65.6">2</text>
<text x="313.7" y="67.3">GND</text>
</g>
<g font-size="3.2" fill="#f00">
<text x="340.8" y="65.6">7</text>
<text x="310.2" y="69.1">3</text>
<text x="313.7" y="70.9">VCCA</text>
<text x="330.6" y="67.3">VCCB</text>
</g>
<g font-size="3.2" fill="#fff">
<text x="284.9" y="172.8">GND</text>
<text x="284.9" y="176.4">VCC</text>
<text x="284.9" y="179.9">SDA</text>
<text x="284.9" y="183.4">SCL</text>
</g>
</svg>
